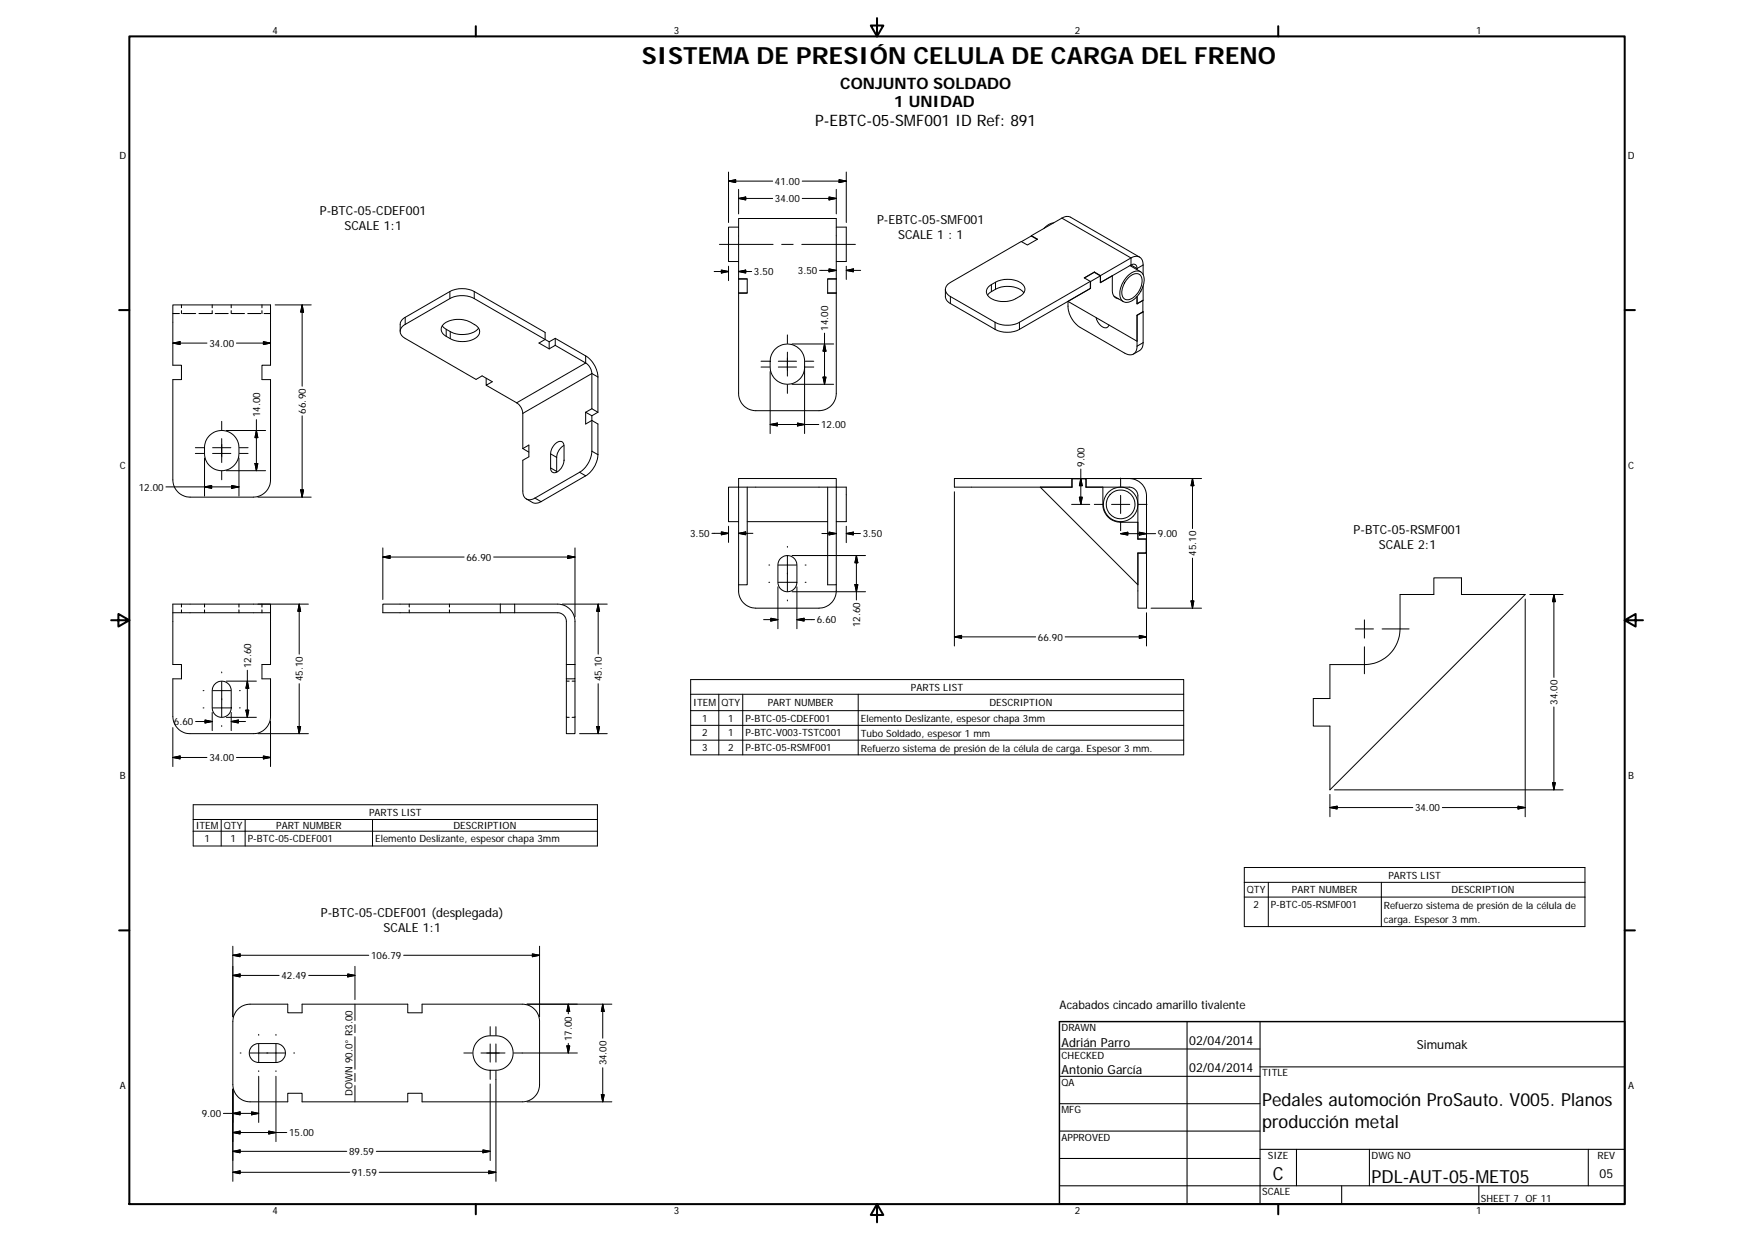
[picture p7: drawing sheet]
<svg xmlns="http://www.w3.org/2000/svg" width="594mm" height="420mm" viewBox="0 0 594 420" stroke-linecap="round" stroke-linejoin="round" font-family="sans-serif">
<g fill="none" stroke="#000" stroke-width=".34">
<path d="M246.8 58.3v17M286.6 58.3v17M246.8 61.3l2.4-.5v1zM250.2 64.1v8.3M250.2 76.9h-3.4v11.6h3.4M250.2 67.2l2.4-.5v1zM250.2 67.2h11.5M250.2 74h33v59.2a5.9 5.9 0 0 1-5.8 5.8h-21.4a5.8 5.8 0 0 1-5.8-5.8zM261.7 61.3h-14.9M271.7 67.2h11.5M271.7 61.3h14.9M280.8 66.7l2.4 .5-2.4 .5z"/>
<path d="M283.2 76.9h3.4v11.6h-3.4M283.2 64.1v8.3M284.2 60.8l2.4 .5-2.4 .5zM349.3 79.8l2.1 1.2-3.4 2-2.1-1.2-24 13.8a2.52 2.52 0 0 0-1.7 2.4 2.52 2.52 0 0 0 1.7 2.4M349.3 79.8v.1M356.8 75.5a5.2 5.2 0 0 0-3.3 1.9M359.7 73.9l23.4 13.4M359.7 73.9l-10.4 5.9M359.7 73.9a2.89 2.89 0 0 1 2.9-.4l23.4 13.6M152.4 98.7v2.4M152.4 98.7a9.2 9.2 0 0 1 8.2 0M152.4 98.7l-15.2 8.7"/>
<path d="M160.6 98.7v2.4M160.6 98.7l24 13.8v2.4l-2 1.2 3.4 2M243.7 82.7h18.1M244.3 91.4l2.5 .5-2.5 .5zM246.8 91.9h-4.9M246.8 90.1v4.9M250.2 94.4h2.9v4.9h-2.9M250.2 94.5h2.9M250.2 99.2h2.9M250.2 91.9l2.4-.5v1zM250.2 91.9h4.4M264.7 82.7h3.9"/>
<path d="M271.6 82.7h18.1M277.6 91.5h5.6M280.3 94.5h2.9M280.3 99.2h2.9M280.8 91l2.4 .5-2.4 .5zM283.2 94.4h-2.9v4.9h2.9M286.6 90.1v4.5M286.6 91.5l2.4-.5v1zM286.6 91.5h4.9M320.2 98v2.4a2.9 2.9 0 0 0 1.7 2.4M334.8 97.1l.6-.5a9.5 9.5 0 0 1 4.8-2 6.5 6.5 0 0 1 6.8 2.7 2.56 2.56 0 0 1-1.6 3 9.3 9.3 0 0 1-6.1 1.8 4.9 4.9 0 0 1-5.2-3.4zM335.8 96.4v2.3"/>
<path d="M337.2 95.6v2.3M346.8 99.1a8.2 8.2 0 0 0-9.6-1.2l-2.1 1.3-.6 .7M351.3 81l-2-1.1-3.3 1.9M369.3 97.6h.1M369.3 95.3v2.4l-24 13.8M369.3 95.3l.1 2.3M369.4 97.6l-7.7 4.4M370.7 92.1v.2M370.7 92.1l2 1.2M370.7 92.1l-3.5 2 2.1 1.2M372.7 93.4v2.3l4-2.3v4.7a2.66 2.66 0 0 0 2.1 3.1M372.7 93.4l-27.4 15.7"/>
<path d="M372.7 95.6v.1M372.7 93.4l-2.1-1.2-3.3 1.9M372.7 93.3v2.4M381.9 93.5a3.7 3.7 0 0 1 4.8-1.2 5.5 5.5 0 0 1-.3 6.3 6.2 6.2 0 0 1-5.2 3.8 3 3 0 0 1-1.9-4 10 10 0 0 1 2.6-4.9zM382.1 94.1a2.8 2.8 0 0 1 4.3-.7 6.5 6.5 0 0 1-3.8 8 2.2 2.2 0 0 1-2.3-.7 2.2 2.2 0 0 1-.3-2.5 8 8 0 0 1 2.1-4.1zM382.7 89.9l3.6 2.1M383.1 89.7l-10.4 6M383.1 89.7a1.24 1.24 0 0 1 1.4-.1 1.24 1.24 0 0 1 .6 1.3M383.1 87.3v2.4M383.1 87.3l-10.4 6M383.1 89.7l2 1.2M383.1 87.3a2.51 2.51 0 0 1 2.9-.2 2.51 2.51 0 0 1 1.2 2.6"/>
<path d="M385.1 90.9v.4M387.2 96.8v4.8l-2.1 1.2M387.2 89.7v3.3M387.2 89.7l-2.1 1.2M58.5 116.2l2.5-.5v.9zM58.5 116.2h11.6M58.5 103.2h33.1v20.5h-2.9v4.8h2.9v34a5.9 5.9 0 0 1-5.8 5.8h-21.4a5.9 5.9 0 0 1-5.9-5.8v-34h3v-4.8h-3zM80.1 116.2h11.5M89.2 115.7l2.4 .5-2.4 .4zM93.2 103.2h12.2M102.3 103.2v27.6M102.3 103.2l.5 2.5h-1z"/>
<path d="M137.2 107.4a2.85 2.85 0 0 0-1.7 2.4v2.4M137.2 107.4v2.4M137.2 109.8a2.51 2.51 0 0 0-1.7 2.4 2.51 2.51 0 0 0 1.7 2.4l24 13.9 2.1-1.2 3.4 1.9-2 1.2v-2.3M149.8 110.3l.7 .8 2 1.2M150.4 109.6a8.9 8.9 0 0 1 9-.5l1.4 .8a2.58 2.58 0 0 1 1.7 2.7 2.58 2.58 0 0 1-2.2 2.3 9.2 9.2 0 0 1-7.8-.2l-1.4-.8a2.45 2.45 0 0 1-.7-4.3zM151.1 111.5v2.4M152.4 101.1a9.1 9.1 0 0 1 8.2 0M152.4 101.1l-15.2 8.7M152.5 112.3v2.4M160.6 101.1l25.4 14.6M162.1 111.1a8.3 8.3 0 0 1-9.6 1.2M186 115.7v2.4"/>
<path d="M188.1 114.6l-2.1 1.1M188.1 116.9l-2.1 1.2M188.1 114.6v2.3M188.1 116.9l10.3 6M188.1 114.6l10.3 5.9M262.6 118.2a5.8 5.8 0 0 1 6.3-1.3 5.8 5.8 0 0 1 3.6 5.4v2a5.8 5.8 0 0 1-5.8 5.8 5.8 5.8 0 0 1-5.8-5.8v-2a5.8 5.8 0 0 1 1.7-4.1zM266.7 113.4v2.9M266.7 119.2v8.1M268.3 116.5h14.1M279.3 116.5l.5 2.4h-1zM279.3 112.8v17.3M321.9 100.4v2.4"/>
<path d="M321.9 100.4l15.1 8.7M321.9 102.8l15.1 8.7M337 109.1a9.1 9.1 0 0 0 8.3 0M337 111.5a9.1 9.1 0 0 0 8.3 0M337 109.1v2.4M345.3 109.1v2.4M361.7 102l23.4 13.5M361.7 102a9.1 9.1 0 0 0 1 5.3 9 9 0 0 0 3.2 3.5l15.1 8.8a2.54 2.54 0 0 0 2.9 .3 2.54 2.54 0 0 0 1.2-2.7M371.3 107.5a4 4 0 0 0 3.5 3.5l.8-1M377.3 100.3l3.2 1.8M385.1 100.4v2.5l2-1.2M387 101.7h.1"/>
<path d="M387.1 105.6l-2 1.1v10.5M387.1 101.7v3.9M387.1 105.6h.1M387.2 116a2.83 2.83 0 0 1-1.2 2.7l-2.1 1.2M387.2 105.6l-2.1 1.2M387.2 105.6v10.4M387.2 116l-2.1 1.2M164.7 130.4l10.3 6M175 136.4l1.5 1.5 .6 2.1M177.1 140v11.9M198.4 122.9l1.4 1.5 .7 2.1M198.4 139.6v4l2.1-1.3 2 1.3v10.3"/>
<path d="M198.4 139.6l2.1 1.2M198.4 120.5a9.2 9.2 0 0 1 4.1 7.1M198.4 122.9l-23.4 13.5M198.4 120.5v2.4M200.5 138.4l-2.1 1.2M200.5 126.5v11.9M200.5 138.4l2 1.2M200.5 126.5l-23.4 13.5M200.5 126.5l2 1.1M202.5 139.6l-2 1.2M202.5 127.6v12M257.8 124.3h2.9"/>
<path d="M257.8 122.3h2.9M260.9 125.8v21M263.6 124.3h6.2M263.6 122.3h6.2M266.7 130.3v2.9M268.3 130.1h14.1M272.5 123.9v.3M272.5 124.4v22.4M272.7 124.3h2.9M272.7 122.3h2.9M278.8 127.7h1l-.5 2.4zM66.2 151.6h2.9"/>
<path d="M66.2 153.5h2.9M69.3 155.1v12.9M71 147.4a5.8 5.8 0 0 1 6.3-1.2 5.8 5.8 0 0 1 3.6 5.4v1.9a5.8 5.8 0 0 1-5.8 5.9 5.8 5.8 0 0 1-5.8-5.9v-1.9a5.6 5.6 0 0 1 1.7-4.2zM72 151.6h6.2M72 153.5h6.2M75.1 142.7v2.9M75.1 148.5v8.1M75.1 159.5v2.9M76.7 159.4h13.3M76.7 145.8h13.3M80.9 155.1v12.9M81.1 151.6h2.9"/>
<path d="M81.1 153.5h2.9M86.4 156.9h.9l-.5 2.5zM86.8 145.8l.5 2.4h-.9zM86.8 142.1v17.3M102.3 140.8v27.5M177.1 151.9l2-1.2v4l-2 1.1v10.4a2.51 2.51 0 0 0 1.2 2.7 2.51 2.51 0 0 0 2.9-.3M177.1 151.9l2 1.2M186.5 158.4l2 1.2M186.5 153.7l2 1.2M187.9 150.4a1.68 1.68 0 0 1 1.5-1 1.68 1.68 0 0 1 1.6 1v5.4a4.2 4.2 0 0 1-3.6 4.2l-.8-.9-.1-5.4a5 5 0 0 1 1.4-3.3zM188.5 154.9v5M191 150.8l-1.4 1.2a4.5 4.5 0 0 0-1.1 2.9"/>
<path d="M196.3 159.9l-15.1 8.7M196.3 159.9l2.1 1.2M200.5 152.8a9.2 9.2 0 0 1-4.2 7.1M200.5 140.8v12M200.5 152.8l2 1.1M202.5 153.9a9.1 9.1 0 0 1-4.1 7.2M260.9 143.7l2.4-.5v1zM260.9 143.7h16.4M270.1 143.2l2.4 .5-2.4 .5zM366.1 158.8v12M56.2 164.8h24.7M69.3 164.8l2.4-.4v.9z"/>
<path d="M78.5 164.4l2.4 .4-2.4 .5zM87.3 168.3h18.1M101.8 165.9h1l-.5 2.4zM178.3 168.9l2 1.2a3 3 0 0 0 3-.3M181.2 168.6l2.1 1.2M198.4 161.1l-15.1 8.7M246.8 178.2v5.4M253.1 164.9v33.1h-2.9M253.1 176.6h27.2M280.3 164.9v33.1h2.9v-33.1M283.2 164.9h3.4v11.7h-3.4M283.2 164.9h-36.4v11.7h3.4"/>
<path d="M283.2 164.9v-2.9h-33v38.1a5.9 5.9 0 0 0 5.8 5.8h21.4a5.9 5.9 0 0 0 5.8-5.8v-2.1M286.6 178.2v5.5M323.3 166.5v52.2M352.3 164.9l33.1 33.1M363 170.8h6.1M363 162h-39.7v2.9h39.8v-2.8h4.7v2.8h14.7a2.96 2.96 0 0 1 2.9 3v14.6h2.8v4.7h-2.8v18.7h2.9v-18.6M363 162h4.9v2.9M363 162v2.9M364.6 162h42.4M365.6 168.3h1l-.5 2.5zM366.1 162l.5 2.4h-1zM370.6 170.8h3"/>
<path d="M373.5 164.9v5.9a6 6 0 0 0 6.1 6h5.8M376.5 170.8h6.1M379.6 161.9v2.9M379.6 167.7v6.2M379.6 176.8v2.9M382.5 162a5.9 5.9 0 0 1 5.8 5.9v14.6M385.6 170.8h2.9M403.9 162l.5 2.4h-1zM403.9 162v16.9M129.7 185.5v17.5M129.7 188.6l2.4-.5v1zM129.7 188.6h27.5"/>
<path d="M167.2 188.6h27.5M192.3 188.1l2.4 .5-2.4 .5zM194.7 185.5v23.3M244.3 180.1l2.5 .5-2.5 .5zM246.8 180.6h-5.7M250.2 180.6l2.4-.5v1zM250.2 180.6h4.8M260.4 191.3h.3M260.4 197.1h.3M263.5 198.7v14.2M263.6 191.3h6.2M263.6 197.1h6.2"/>
<path d="M264.4 189a3.2 3.2 0 0 1 3.5-.7 3.2 3.2 0 0 1 2 3v5.8a3.2 3.2 0 0 1-3.2 3.2 3.2 3.2 0 0 1-3.2-3.2v-6.2zM266.7 185v.3M266.7 188.2v12M268.3 188.1h24.9M269.9 198.7v14.2M272.7 191.3h.3M272.7 197.1h.3M278.4 180.6h4.8M280.8 180.1l2.4 .5-2.4 .5zM286.6 180.6l2.4-.5v1zM286.6 180.6h4.8M289.6 197.9h.9l-.4 2.4z"/>
<path d="M290.1 188.1v15M290.1 188.1l.4 2.4h-.9zM379.6 180.7l2.4-.5v1zM379.6 180.7h11.8M385.4 182.5h2.9M385.9 180.2l2.4 .5-2.4 .5zM388.3 182.5v4.8h-2.9M403.9 189v16.9M58.5 207.5h33.1M58.5 207.5v-3h5.9h27.2v3M87.3 204.5h17.2M91.6 207.5v17.5h-2.9v4.8h2.9v12.8a5.8 5.8 0 0 1-5.8 5.8h-21.4a5.9 5.9 0 0 1-5.9-5.8v-12.8h3v-4.8h-3v-17.5"/>
<path d="M101.3 204.5v17M101.3 204.5l.5 2.5h-.9zM169.5 204.5h-39.8v3h59.2a2.96 2.96 0 0 1 2.9 2.9v38h2.9v-18.6M169.5 204.5h4.8v3M169.5 204.5v3M174.3 204.5h14.6a5.9 5.9 0 0 1 5.8 5.9v14.6M190.5 204.5h15.2M202.6 204.5l.5 2.5h-1zM202.6 204.5v17M261.1 209.3l2.4 .5-2.4 .5zM263.5 209.8h-4.9M266.7 203.1v.3"/>
<path d="M268.3 200.3h24.9M269.9 209.8l2.4-.5v1zM269.9 209.8h6M323.3 215.6l2.4-.5v1zM323.3 215.6h27.5M360.8 215.6h27.5M385.9 215.1l2.4 .5-2.4 .5zM388.3 207.5v11.2M389.9 205.9h17.1M403.4 203.5h1l-.5 2.4zM459 212.9h6.2M462.1 209.9v6.1"/>
<path d="M462.1 219v9.1M468.1 212.9h9.2M516.6 202.8v73.7M518.1 201.3h11.3M526.3 201.3v28M526.3 201.3l.5 2.4h-1zM68.8 233.8h.3M68.8 239.7h.3M72 233.8h6.2M72 239.7h6.2M72.8 231.6a3.2 3.2 0 0 1 3.5-.8 3.2 3.2 0 0 1 2 3v5.9a3.2 3.2 0 0 1-3.2 3.2 3.2 3.2 0 0 1-3.2-3.2v-6.3zM75.1 227.5v.3"/>
<path d="M75.1 230.7v12M76.7 230.6h10.1M81.1 233.8h.3M81.1 239.7h.3M83.8 226.9v16M83.8 230.6l.5 2.4h-1zM101.3 231.5v16.9M191.8 225h2.9M194.7 225v4.8h-2.9M202.6 231.5v16.9M233.9 230.1h167v25.5h-167zM233.9 235.1h167"/>
<path d="M243.5 235.1v20.5M251.6 235.1v20.5M290.7 235.1v20.5M450.4 225h11.7a12.1 12.1 0 0 0 12.1-12.1v-11.6h11.4v-5.7h9.4v5.7h21.6l-66.2 66.1v-21.6h-5.6v-9.3h5.6zM526.3 239.4v28M58.5 256.5l2.5-.6v1zM58.5 256.5h11.6M58.5 246.3v13.2M66.2 244.3h5.7M69.4 243.8l2.5 .5-2.5 .5zM71.9 241.2v6.2M75.1 245.7v.3"/>
<path d="M76.7 242.9h10.1M78.3 244.3l2.4-.5v1zM78.3 244.3h4.9M78.3 241.2v6.2M80.1 256.5h11.5M83.3 240.4h1l-.5 2.5zM87.3 248.4h17.2M89.2 255.9l2.4 .6-2.4 .4zM91.6 244.1v15.4M100.9 246h.9l-.5 2.4zM196.3 248.4h9.4M202.1 246h1l-.5 2.4z"/>
<path d="M233.9 240.6h167M233.9 245.6h167M233.9 250.6h167M65.4 277.5h136.9M65.4 272.5h136.9v13.9h-136.9zM74.9 277.5v8.9M83 277.5v8.9M126.2 277.5v8.9M450.4 273.4l2.5-.5v1zM450.4 273.4h28.1M450.4 269v7.5M452 267.4h77.4"/>
<path d="M488.5 273.4h28.1M514.2 272.9l2.4 .5-2.4 .5zM525.8 265h1l-.5 2.4zM65.4 281.4h136.9M421.4 293.7h115.4v20h-115.4zM421.4 298.7h115.4M429.6 298.7v15M467.9 298.7v15M421.4 303.7h115.4M78.9 320.4v23.9M78.9 323.4l2.4-.4v.9zM78.9 330.2l2.4-.4v1z"/>
<path d="M78.9 323.4h46M78.9 330.2h15.6M104.6 330.2h15.6M117.8 329.8l2.4 .4-2.4 .6zM120.2 327.2v11.2M120.2 340v5.5M136.7 323.4h46M178.5 340h28.7M180.3 323l2.4 .4-2.4 .5zM182.7 320.4v23.9M192.5 340v3.2M192.5 340l.5 2.4h-1z"/>
<path d="M204.1 340l.5 2.4h-.9zM204.1 340v11.5M80.6 341.7a5.8 5.8 0 0 1 4.1-1.7h12.8v2.9h4.8v-2.9h35.8v2.9h4.9v-2.9h33.9a5.9 5.9 0 0 1 5.8 5.8v21.4a5.8 5.8 0 0 1-5.8 5.8h-33.9v-2.9h-4.9v2.9h-35.8v-2.9h-4.8v2.9h-12.8a5.9 5.9 0 0 1-5.8-5.8v-21.4a5.9 5.9 0 0 1 1.7-4.1zM81.3 356.5h.3M84.5 356.5h12.1M85.4 354.2l1.8-.9h6.3a3.2 3.2 0 0 1 3.2 3.2 3.2 3.2 0 0 1-3.2 3.2h-5.9a3.2 3.2 0 0 1-2.9-2 3.2 3.2 0 0 1 .7-3.5zM87.6 350.2v.3M87.6 353.4v6.2M93.5 350.2v.3M93.5 353.4v6.2M99.5 356.5h.3M120.2 346.9v2.7"/>
<path d="M120.2 351v11M157.1 356.5h2.9M161.9 352.4a5.6 5.6 0 0 1 4.1-1.7h2a5.8 5.8 0 0 1 5.8 5.8 5.8 5.8 0 0 1-5.8 5.9h-2a5.8 5.8 0 0 1-5.4-3.7 5.8 5.8 0 0 1 1.3-6.3zM162.9 356.5h8.1M166 347.6v2.9M166 353.4v6.2M168 347.6v2.9M168 353.4v6.2M192 354.1h1l-.5 2.4zM192.5 353.3v3.2M195.6 356.5h-21.6M78.9 377l2.4-.6v1z"/>
<path d="M78.9 368.8v31.2M85.2 376.4l2.4 .6-2.4 .4zM87.6 362.5v.3M87.6 364.4v15.6M87.6 377h-11.9M93.5 362.5v.3M93.5 364.4v22.1M120.2 363.4v2.8M120.2 367.5v5.5M166 362.5v2.9M166 367v25.9M168 362.5v37.5"/>
<path d="M178.5 373h28.7M203.7 370.6h.9l-.5 2.4zM204.1 361.5v11.5M78.9 383.4h18.2M78.9 383.4l2.4-.5v1zM78.9 389.8l2.4-.5v1zM78.9 396.9l2.4-.5v1zM78.9 389.8h38.5M91 382.9l2.5 .5-2.5 .5zM118.4 396.9h-39.5M127.5 389.8h38.5M128.4 396.9h39.6"/>
<path d="M163.6 389.3l2.4 .5-2.4 .5zM165.5 396.4l2.5 .5-2.5 .5z"/>
<circle cx="379.6" cy="170.8" r="4.9"/>
<circle cx="379.6" cy="170.8" r="5.8"/>
</g>
<g fill="none" stroke="#000" stroke-width=".36">
<path d="M58.5 106.2h2.3M61.5 103.2v1M61.5 105.2v1M61.9 106.2h4.4M67.4 106.2h4.4M71.9 103.2v1M71.9 105.2v1M72.9 106.2h4.4M78.3 103.2v1M78.3 105.2v1M78.4 106.2h4.4M83.9 106.2h4.4"/>
<path d="M88.7 103.2v1M88.7 105.2v1M89.4 106.2h2.2M61.5 204.5v1M61.5 206.5v1M69.3 204.5v1M69.3 206.5v1M80.9 204.5v1M80.9 206.5v1M88.7 204.5v1M88.7 206.5v1M138.6 204.5v1"/>
<path d="M138.6 206.5v1M152.2 204.5v1M152.2 206.5v1M191.8 230.6h1M193.8 230.6h.9M191.8 242.9h1M193.8 242.9h.9M358.8 355.2h68M402.1 345.9v61.8M426.8 345.9v61.8M358.8 364.4h68M358.8 373.7h68"/>
<path d="M426.8 361.2h123.5M358.8 382.9h68M358.8 392.2h68M426.8 389.1h123.5M439.1 389.1v12.4M463.8 389.1v12.4M537.9 389.1v12.4M358.8 401.5h191.5M454.4 401.5v6.2M500.9 401.5v6.2"/>
</g>
<g fill="none" stroke="#000" stroke-width=".69">
<path d="M43.8 12.3h506.5v395.4h-506.5zM161.2 8.9v3.4M297 6.1v6.2l-2.1-3.7h4.3l-2.2 3.7M432.9 8.9v3.4M40.4 105h3.4M550.3 105h3.4M37.6 210h6.2l-3.7-2.1v4.2l3.7-2.1M550.3 210l3.7 2.1v-4.2l-3.7 2.1h6.2M40.4 315h3.4M550.3 315h3.4M161.2 407.7v3.4M297 407.7l2.2 3.7h-4.3l2.1-3.7v6.1"/>
<path d="M432.9 407.7v3.4"/>
</g>
<path d="M358.8 345.9h191.5v61.8h-191.5z" fill="none" stroke="#000" stroke-width=".48"/>
<g fill="#000" stroke="#000" stroke-width=".34">
<path d="M246.8 61.3l2.4-.5v1zM250.2 67.2l2.4-.5v1zM280.8 66.7l2.4 .5-2.4 .5zM284.2 60.8l2.4 .5-2.4 .5zM244.3 91.4l2.5 .5-2.5 .5zM250.2 91.9l2.4-.5v1zM280.8 91l2.4 .5-2.4 .5zM286.6 91.5l2.4-.5v1zM58.5 116.2l2.5-.5v.9zM89.2 115.7l2.4 .5-2.4 .4zM102.3 103.2l.5 2.5h-1zM279.3 116.5l.5 2.4h-1z"/>
<path d="M278.8 127.7h1l-.5 2.4zM86.4 156.9h.9l-.5 2.5zM86.8 145.8l.5 2.4h-.9zM260.9 143.7l2.4-.5v1zM270.1 143.2l2.4 .5-2.4 .5zM69.3 164.8l2.4-.4v.9zM78.5 164.4l2.4 .4-2.4 .5zM101.8 165.9h1l-.5 2.4zM365.6 168.3h1l-.5 2.5zM366.1 162l.5 2.4h-1zM403.9 162l.5 2.4h-1zM129.7 188.6l2.4-.5v1z"/>
<path d="M192.3 188.1l2.4 .5-2.4 .5zM244.3 180.1l2.5 .5-2.5 .5zM250.2 180.6l2.4-.5v1zM280.8 180.1l2.4 .5-2.4 .5zM286.6 180.6l2.4-.5v1zM289.6 197.9h.9l-.4 2.4zM290.1 188.1l.4 2.4h-.9zM379.6 180.7l2.4-.5v1zM385.9 180.2l2.4 .5-2.4 .5zM101.3 204.5l.5 2.5h-.9zM202.6 204.5l.5 2.5h-1zM261.1 209.3l2.4 .5-2.4 .5z"/>
<path d="M269.9 209.8l2.4-.5v1zM323.3 215.6l2.4-.5v1zM385.9 215.1l2.4 .5-2.4 .5zM403.4 203.5h1l-.5 2.4zM526.3 201.3l.5 2.4h-1zM83.8 230.6l.5 2.4h-1zM58.5 256.5l2.5-.6v1zM69.4 243.8l2.5 .5-2.5 .5zM78.3 244.3l2.4-.5v1zM83.3 240.4h1l-.5 2.5zM89.2 255.9l2.4 .6-2.4 .4zM100.9 246h.9l-.5 2.4z"/>
<path d="M202.1 246h1l-.5 2.4zM450.4 273.4l2.5-.5v1zM514.2 272.9l2.4 .5-2.4 .5zM525.8 265h1l-.5 2.4zM78.9 323.4l2.4-.4v.9zM78.9 330.2l2.4-.4v1zM117.8 329.8l2.4 .4-2.4 .6zM180.3 323l2.4 .4-2.4 .5zM192 354.1h1l-.5 2.4zM192.5 340l.5 2.4h-1zM204.1 340l.5 2.4h-.9zM78.9 377l2.4-.6v1z"/>
<path d="M85.2 376.4l2.4 .6-2.4 .4zM203.7 370.6h.9l-.5 2.4zM78.9 383.4l2.4-.5v1zM78.9 389.8l2.4-.5v1zM78.9 396.9l2.4-.5v1zM91 382.9l2.5 .5-2.5 .5zM163.6 389.3l2.4 .5-2.4 .5zM165.5 396.4l2.5 .5-2.5 .5z"/>
</g>
<text font-size="8" x="217.4" y="21.6">SISTEMA DE PRESIÓN CELULA DE CARGA DEL FRENO</text>
<g font-size="6.1">
<text x="427.5" y="374.4">Pedales automoción ProSauto. V005. Planos</text>
<text x="427.5" y="381.8">producción metal</text>
<text x="431.1" y="399.4">C</text>
<text x="464.5" y="400.6">PDL-AUT-05-MET05</text>
</g>
<g font-size="5.3">
<text x="284.6" y="30">CONJUNTO SOLDADO</text>
<text x="302.8" y="36.4">1 UNIDAD</text>
<text x="276.1" y="42.8">P-EBTC-05-SMF001 ID Ref: 891</text>
</g>
<g font-size="4.2">
<text x="108.3" y="72.8">P-BTC-05-CDEF001</text>
<text x="116.7" y="77.9">SCALE 1:1</text>
<text x="297" y="75.9">P-EBTC-05-SMF001</text>
<text x="304.2" y="81">SCALE 1 : 1</text>
<text x="458.4" y="181">P-BTC-05-RSMF001</text>
<text x="467" y="186">SCALE 2:1</text>
<text x="108.7" y="310.3">P-BTC-05-CDEF001 (desplegada)</text>
<text x="129.9" y="315.4">SCALE 1:1</text>
<text x="402.8" y="353.7">02/04/2014</text>
<text x="359.5" y="354.3">Adrián Parro</text>
<text x="479.9" y="355.1">Simumak</text>
<text x="359.5" y="363.6">Antonio García</text>
<text x="402.8" y="363">02/04/2014</text>
<text x="541.8" y="398.7">05</text>
</g>
<text font-size="4" x="358.9" y="341.5">Acabados cincado amarillo tivalente</text>
<g font-size="3.4">
<text x="92.3" y="11.3">4</text>
<text x="228.2" y="11.3">3</text>
<text x="364.1" y="11.3">2</text>
<text x="499.9" y="11.3">1</text>
<text x="40.4" y="53.7">D</text>
<text x="551.4" y="53.7">D</text>
<text x="262.5" y="62.6">41.00</text>
<text x="262.5" y="68.4">34.00</text>
<text x="255.4" y="93.2">3.50</text>
<text x="270.2" y="92.8">3.50</text>
<text x="280.5" y="112" transform="rotate(-90 280.5 112)">14.00</text>
<text x="70.9" y="117.4">34.00</text>
<text x="88.1" y="141.3" transform="rotate(-90 88.1 141.3)">14.00</text>
<text x="103.6" y="140" transform="rotate(-90 103.6 140)">66.90</text>
<text x="278.1" y="145">12.00</text>
<text x="40.6" y="158.7">C</text>
<text x="367.3" y="158.1" transform="rotate(-90 367.3 158.1)">9.00</text>
<text x="551.5" y="158.7">C</text>
<text x="47" y="166.1">12.00</text>
<text x="233.8" y="181.8">3.50</text>
<text x="292.2" y="181.9">3.50</text>
<text x="392.2" y="181.9">9.00</text>
<text x="158" y="189.8">66.90</text>
<text x="405.1" y="188.2" transform="rotate(-90 405.1 188.2)">45.10</text>
<text x="276.7" y="211">6.60</text>
<text x="291.3" y="212.3" transform="rotate(-90 291.3 212.3)">12.60</text>
<text x="351.5" y="216.9">66.90</text>
<text x="85" y="226.1" transform="rotate(-90 85 226.1)">12.60</text>
<text x="102.6" y="230.7" transform="rotate(-90 102.6 230.7)">45.10</text>
<text x="203.8" y="230.7" transform="rotate(-90 203.8 230.7)">45.10</text>
<text x="308.5" y="233.8">PARTS LIST</text>
<text x="234.8" y="239.1">ITEM</text>
<text x="244.3" y="239.1">QTY</text>
<text x="260" y="239.1">PART NUMBER</text>
<text x="335.1" y="239.1">DESCRIPTION</text>
<text x="527.5" y="238.6" transform="rotate(-90 527.5 238.6)">34.00</text>
<text x="58.9" y="245.5">6.60</text>
<text x="237.8" y="244.3">1</text>
<text x="246.6" y="244.3">1</text>
<text x="252.4" y="244.3">P-BTC-05-CDEF001</text>
<text x="291.5" y="244.4">Elemento Deslizante, espesor chapa 3mm</text>
<text x="237.8" y="249.3">2</text>
<text x="246.6" y="249.3">1</text>
<text x="252.4" y="249.3">P-BTC-V003-TSTC001</text>
<text x="291.5" y="249.4">Tubo Soldado, espesor 1 mm</text>
<text x="70.9" y="257.7">34.00</text>
<text x="237.8" y="254.3">3</text>
<text x="246.6" y="254.3">2</text>
<text x="252.4" y="254.3">P-BTC-05-RSMF001</text>
<text x="291.5" y="254.4">Refuerzo sistema de presión de la célula de carga. Espesor 3 mm.</text>
<text x="40.6" y="263.7">B</text>
<text x="551.5" y="263.7">B</text>
<text x="479.3" y="274.6">34.00</text>
<text x="66.3" y="280.6">ITEM</text>
<text x="75.8" y="280.7">QTY</text>
<text x="93.5" y="280.6">PART NUMBER</text>
<text x="125" y="276.2">PARTS LIST</text>
<text x="153.6" y="280.7">DESCRIPTION</text>
<text x="69.3" y="285.2">1</text>
<text x="78.1" y="285.2">1</text>
<text x="83.9" y="285.2">P-BTC-05-CDEF001</text>
<text x="127.1" y="285.2">Elemento Deslizante, espesor chapa 3mm</text>
<text x="470.2" y="297.5">PARTS LIST</text>
<text x="422.3" y="302.5">QTY</text>
<text x="437.6" y="302.4">PART NUMBER</text>
<text x="491.7" y="302.5">DESCRIPTION</text>
<text x="424.6" y="307.5">2</text>
<text x="430.4" y="307.5">P-BTC-05-RSMF001</text>
<text x="468.7" y="307.6">Refuerzo sistema de presión de la célula de</text>
<text x="468.7" y="312.6">carga. Espesor 3 mm.</text>
<text x="125.7" y="324.7">106.79</text>
<text x="95.3" y="331.5">42.49</text>
<text x="193.7" y="352.5" transform="rotate(-90 193.7 352.5)">17.00</text>
<text x="359.5" y="349.1">DRAWN</text>
<text x="359.5" y="358.4">CHECKED</text>
<text x="205.4" y="360.7" transform="rotate(-90 205.4 360.7)">34.00</text>
<text x="427.5" y="364.4">TITLE</text>
<text x="40.6" y="368.7">A</text>
<text x="119.4" y="371" transform="rotate(-90 119.4 371)">DOWN 90.0° R3.00</text>
<text x="359.5" y="367.7">QA</text>
<text x="551.5" y="368.7">A</text>
<text x="359.5" y="376.9">MFG</text>
<text x="68.3" y="378.2">9.00</text>
<text x="97.9" y="384.7">15.00</text>
<text x="359.5" y="386.2">APPROVED</text>
<text x="118.2" y="391">89.59</text>
<text x="429.4" y="392.4">SIZE</text>
<text x="464.5" y="392.4">DWG NO</text>
<text x="541.1" y="392.3">REV</text>
<text x="119.2" y="398.1">91.59</text>
<text x="427.5" y="404.7">SCALE</text>
<text x="501.6" y="406.8">SHEET 7 OF 11</text>
<text x="92.3" y="411.1">4</text>
<text x="228.2" y="411.1">3</text>
<text x="364.1" y="411.1">2</text>
<text x="499.9" y="411.1">1</text>
</g>
</svg>
